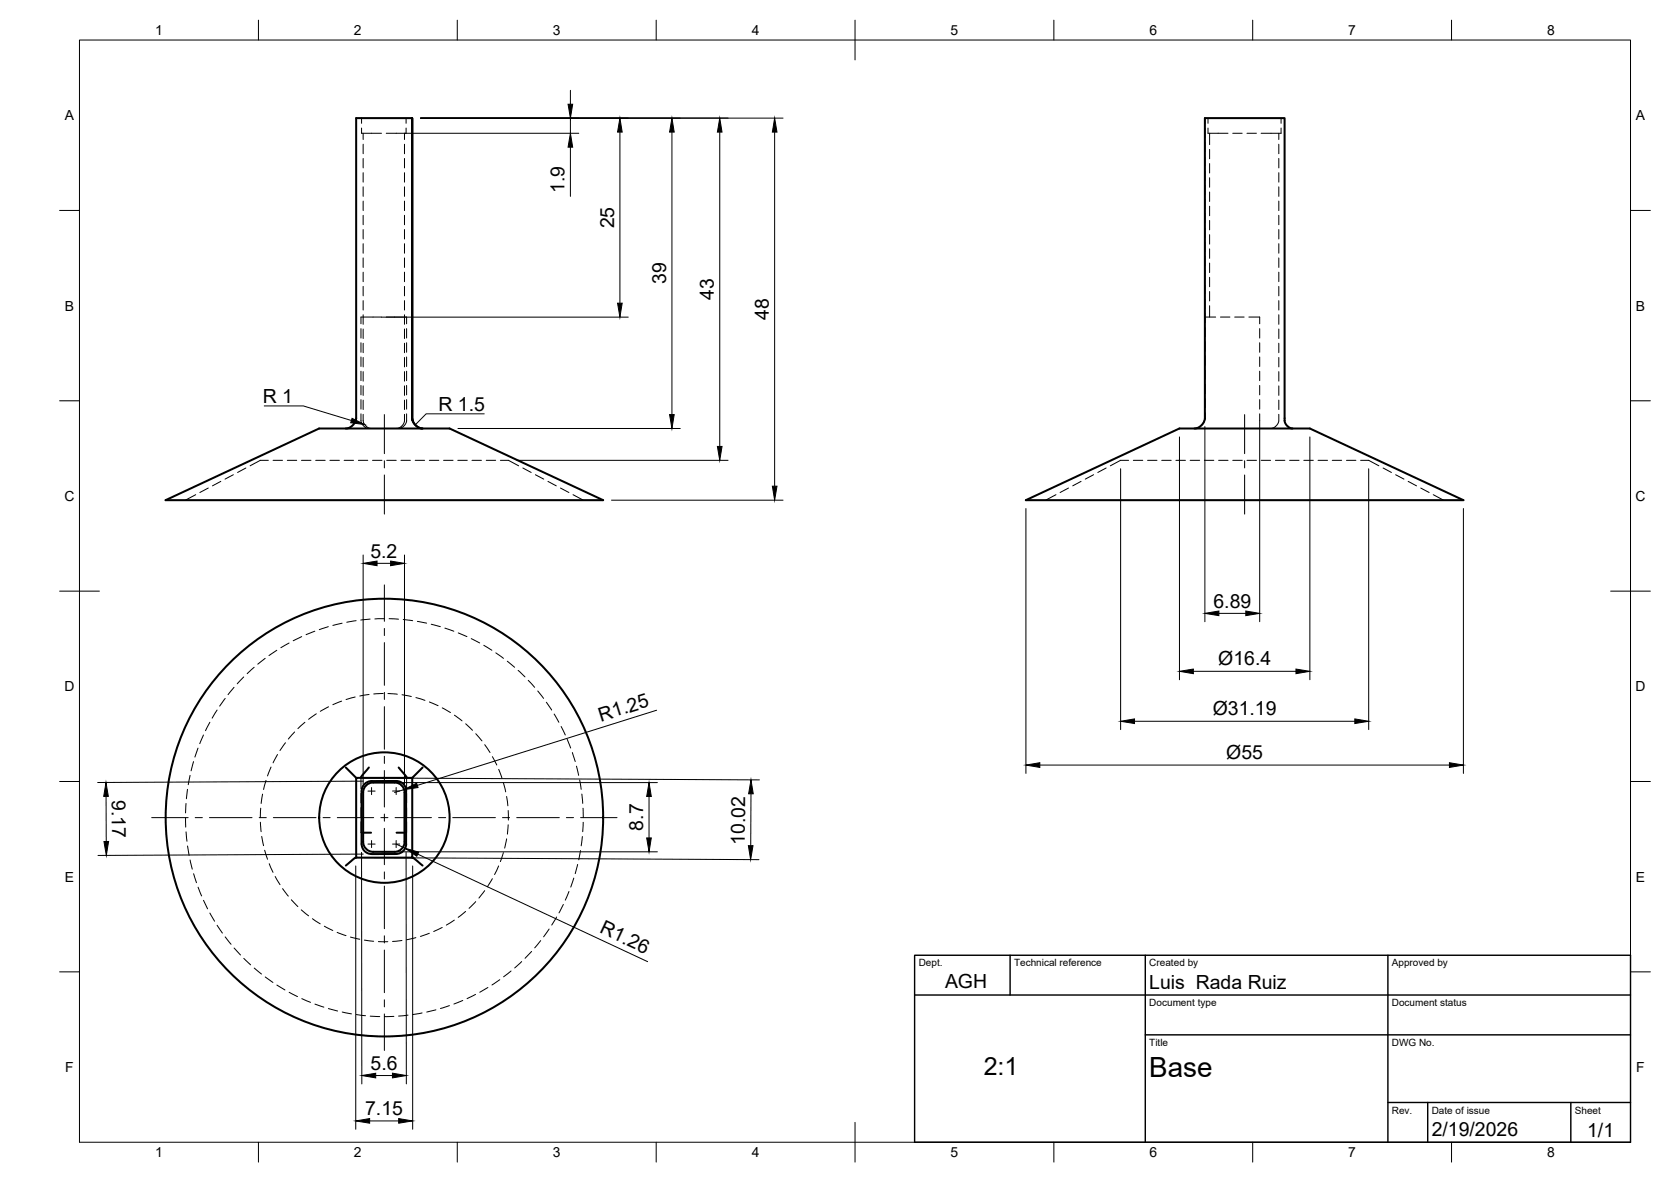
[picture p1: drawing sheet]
<svg xmlns="http://www.w3.org/2000/svg" width="420mm" height="297mm" viewBox="0 0 420 297" stroke-linecap="round" stroke-linejoin="round" font-family="sans-serif">
<!-- layer: Hidden -->
<g fill="none" stroke="#000" stroke-width=".25">
<path d="M90.9 32.2v1.3h5M90.9 29.7v1.3M91.3 33.5v1.6M91.3 36.2v2.4M91.3 39.8v2.4M101.7 33.5v1.6M101.7 36.2v2.4M101.7 39.8v2.4M102.1 32.2v1.3h-5M102.1 29.7v1.3M303 29.7v1.4M303 32.3v2.3"/>
<path d="M303 35.8v2.4M303 39.4v2.4M303.7 32.2v1.3h5.1M303.7 29.7v1.3M304.1 33.5v2.9M304.1 37.5v2.4M310 33.5h2.3M313.5 33.5h2.4M321.5 33.5v1.6M321.5 36.2v2.4M321.5 39.8v2.4M322.1 32.2v1.3h-5"/>
<path d="M322.1 29.7v1.3M91.3 43.4v2.4M91.3 47v2.3M91.3 50.5v2.4M91.3 54.1v2.4M91.3 57.7v2.4M101.7 43.4v2.4M101.7 47v2.3M101.7 50.5v2.4M101.7 54.1v2.4M101.7 57.7v2.4M303 43v2.4"/>
<path d="M303 46.6v2.3M303 50.1v2.4M303 53.7v2.4M303 57.3v2.4M304.1 41.1v2.4M304.1 44.7v2.4M304.1 48.2v2.4M304.1 51.8v2.4M304.1 55.4v2.4M304.1 59v2.3M321.5 43.4v2.4M321.5 47v2.3"/>
<path d="M321.5 50.5v2.4M321.5 54.1v2.4M321.5 57.7v2.4M91.3 61.2v2.4M91.3 64.8v2.4M91.3 68.4v2.4M91.3 72v2.3M91.3 75.6v2.3M91.3 79.1v2.4M95.9 79.7h-5.1v1.7M97.1 79.7h5.1v1.7M101.7 61.2v2.4"/>
<path d="M101.7 64.8v2.4M101.7 68.4v2.4M101.7 72v2.3M101.7 75.6v2.3M101.7 79.1v2.4M303 79.7h2.7M303 60.8v2.4M303 64.4v2.4M303 68v2.4M303 71.6v2.3M303 75.1v2.4M303 78.7v2.4"/>
<path d="M304.1 62.5v2.4M304.1 66.1v2.4M304.1 69.7v2.4M304.1 73.3v2.3M304.1 76.8v2.9M306.9 79.7h2.3M310.5 79.7h2.3M314 79.7h2.7v1.7M321.5 61.2v2.4M321.5 64.8v2.4M321.5 68.4v2.4M321.5 72v2.3"/>
<path d="M321.5 75.6v2.3M321.5 79.1v2.4M90.8 82.6v2.3M90.8 86.1v2.4M90.8 89.7v2.4M90.8 93.3v2.4M90.8 96.9v2.3M91.3 82.7v2.4M91.3 86.3v2.3M91.3 89.8v2.4M91.3 93.4v2.4M91.3 97v2.4"/>
<path d="M101.7 82.7v2.4M101.7 86.3v2.3M101.7 89.8v2.4M101.7 93.4v2.4M101.7 97v2.4M102.2 82.6v2.3M102.2 86.1v2.4M102.2 89.7v2.4M102.2 93.3v2.4M102.2 96.9v2.3M303 82.3v2.4M303 85.8v2.4"/>
<path d="M303 89.4v2.4M303 93v2.4M303 96.5v2.4M316.7 82.6v2.3M316.7 86.1v2.4M316.7 89.7v2.4M316.7 93.3v2.4M316.7 96.9v2.3M321.5 82.7v2.4M321.5 86.3v2.3M321.5 89.8v2.4M321.5 93.4v2.4"/>
<path d="M321.5 97v2.4M58.7 119.3l-2.1 1.1M61.8 117.6l-2.1 1.1M67.5 115.7h-2.1l-2.5 1.4M68.7 115.7h2.3M72.2 115.7h2.4M75.8 115.7h2.4M79.4 115.7h2.4M83 115.7h2.3M86.5 115.7h2.4M90.1 115.7h2.4M90.8 104v1.9l.2 .7 .8 .8 1 .3"/>
<path d="M90.8 100.4v2.4M91.3 104.1v1.7l.2 .7 .9 .9 .9 .3M91.3 100.5v2.4M93.7 115.7h2.4M97.2 115.7h2.4M100.8 115.7h2.4M101.7 104.1v1.8l-.2 .6-.9 .9-.9 .3M101.7 100.5v2.4M102.2 104v1.9l-.3 .7-.7 .8-1 .3M102.2 100.4v2.4M104.4 115.7h2.4M107.9 115.7h2.4"/>
<path d="M111.5 115.7h2.4M115.1 115.7h2.4M118.7 115.7h2.4M122.3 115.7h2.3M125.8 115.7h2l2.6 1.4M131.5 117.6l2.1 1.1M134.6 119.3l2.1 1.1M275 119.3l-2.1 1.1M278.1 117.6l-2.1 1.1M283.8 115.7h-2.1l-2.5 1.4M285 115.7h2.3M288.5 115.7h2.4"/>
<path d="M292.1 115.7h2.4M295.7 115.7h2.4M299.3 115.7h2.3M301.3 107.4l-.9 .3 .7-.2M302.2 106.7l.6-.9 .2-.7-.3 .9-.6 .9M302.8 115.7h2.4M303 103.7v1.4v-1.4M303 100.1v2.4M306.4 115.7h2.4M310 115.7h2.4M313.5 115.7h2.4M316.7 104v3.7"/>
<path d="M316.7 100.4v2.4M317.1 115.7h2.4M320.7 115.7h2.4M321.5 104.1v1.7l-.1 .6-.9 1-1 .3M321.5 100.5v2.4M324.3 115.7h2.3M327.8 115.7h2.4M331.4 115.7h2.4M335 115.7h2.4M338.6 115.7h2.3M342.1 115.7h2l2.6 1.4M347.8 117.6l2.1 1.1"/>
<path d="M350.9 119.3l2.1 1.1M49.2 124.3l-2.6 1.4M52.4 122.6l-2.2 1.2M55.5 121l-2.1 1.1M137.8 121l2.1 1.1M140.9 122.6l2.1 1.2M144.1 124.3l2.6 1.4M265.5 124.3l-2.6 1.4M268.7 122.6l-2.1 1.2M271.8 121l-2.1 1.1M354.1 121l2.1 1.1M357.2 122.6l2.1 1.2"/>
<path d="M360.4 124.3l2.6 1.4M75.9 160l-2.2 1M79.2 158.6l-2.2 .9M82.5 157.5l-2.2 .7M86 156.6l-2.3 .6M89.5 156l-2.3 .4M93.1 155.6l-2.4 .2M96.6 155.5h-2.3M97.8 155.5l2.4 .1M101.4 155.7l2.4 .3M104.9 156.2l2.4 .4M108.4 156.9l2.3 .6"/>
<path d="M111.9 157.8l2.2 .8M115.2 159.1l2.2 .9M54.6 178.4l-1.3 2.1M56.6 175.5l-1.4 1.9M58.8 172.7l-1.5 1.9M61.3 170.1l-1.7 1.7M63.9 167.7l-1.8 1.6M66.7 165.4l-1.9 1.5M69.6 163.4l-2 1.3M72.7 161.6l-2.1 1.2M79.5 179.4l-1.9 1.4M82.6 177.6l-2.1 1.2"/>
<path d="M85.9 176.2l-2.2 .9M89.3 175.2l-2.3 .6M92.8 174.5l-2.3 .4M96.4 174.3l-2.4 .1M97.5 174.3l2.4 .2M101.1 174.6l2.3 .4M104.6 175.3l2.2 .7M108 176.4l2.2 .9M111.2 177.9l2.1 1.2M114.3 179.7l1.9 1.5M118.5 160.5l2.1 1.1M121.6 162.2l2.1 1.2"/>
<path d="M124.7 164.1l1.9 1.3M127.6 166.2l1.8 1.5M130.3 168.5l1.7 1.6M132.8 171l1.6 1.7M135.2 173.6l1.5 1.9M137.4 176.5l1.3 1.9M139.3 179.4l1.2 2.1M47.1 198.4l-.2 2.3M47.8 194.8l-.5 2.4M48.7 191.4l-.7 2.3M49.8 188l-.8 2.3M51.2 184.7l-1 2.2"/>
<path d="M52.8 181.5l-1.1 2.1M66 199.6l-.3 2.3M66.9 196.1l-.6 2.3M68.2 192.8l-.9 2.2M69.8 189.6l-1.1 2.1M71.8 186.7l-1.4 1.9M74.1 183.9l-1.6 1.8M76.7 181.5l-1.8 1.6M90.8 195.5v2.7M90.8 199.4v2.4M102.2 195.5v2.7M102.2 199.4v2.4"/>
<path d="M117.1 181.9l1.7 1.6M119.6 184.4l1.6 1.8M121.9 187.1l1.3 2M123.8 190.1l1.1 2.1M125.4 193.3l.8 2.3M126.6 196.7l.5 2.3M141.1 182.6l1 2.1M142.6 185.8l.9 2.2M143.9 189.1l.7 2.3M144.9 192.5l.6 2.3M145.8 196l.3 2.4M146.3 199.5l.2 2.4"/>
<path d="M46.7 205.5v2.4M46.8 201.9l-.1 2.4M46.8 209l.2 2.4M47.1 212.6l.4 2.4M47.8 216.1l.5 2.3M48.7 219.6l.7 2.2M65.5 206.6l.2 2.4M65.6 203.1l-.2 2.4M65.8 210.2l.5 2.3M66.5 213.7l.8 2.2M67.7 217.1l.9 2.1M90.8 203v2.3"/>
<path d="M90.8 206.5v2.8h.5M102.2 203v2.3M102.2 206.5v2.8h-.5M125.4 217.6l-1 2.2M126.6 214.3l-.8 2.2M127.4 200.2l.3 2.3M127.4 210.8l-.5 2.3M127.8 203.7v2.4M127.8 207.3l-.2 2.3M145.2 217.2l-.6 2.3M146 213.7l-.5 2.4M146.4 210.2l-.3 2.4"/>
<path d="M146.6 203.1l.1 2.4M146.6 206.6l-.1 2.4M49.8 223l.9 2.2M51.2 226.3l1 2.1M52.8 229.5l1.2 2M54.6 232.5l1.3 2M56.6 235.4l1.5 1.9M58.9 238.2l1.6 1.8M69.2 220.3l1.2 2M71.1 223.3l1.4 1.9M73.3 226.1l1.6 1.7M75.8 228.6l1.8 1.6"/>
<path d="M78.5 230.9l2 1.3M81.6 232.8l2.1 1M84.8 234.3l2.2 .8M88.1 235.5l2.3 .5M91.6 236.2l2.4 .3M95.1 236.6l2.4 .1M101.1 236.4l-2.4 .2M104.6 235.6l-2.4 .6M107.9 234.5l-2.2 .8M111.2 233.1l-2.1 1M114.2 231.2l-2 1.3M117.1 229.1l-1.9 1.4"/>
<path d="M119.6 226.6l-1.7 1.7M121.9 223.8l-1.5 1.9M123.8 220.8l-1.2 2M133.7 239.1l-1.7 1.7M136 236.4l-1.5 1.8M138.1 233.5l-1.4 1.9M140 230.4l-1.3 2.1M141.6 227.3l-1.1 2.1M143.1 224l-1 2.2M144.3 220.7l-.8 2.2M61.3 240.8l1.7 1.7M63.9 243.3l1.8 1.5"/>
<path d="M66.7 245.5l1.9 1.4M69.6 247.6l2 1.2M72.7 249.4l2.1 1.1M75.9 251l2.2 .9M79.2 252.3l2.2 .8M82.6 253.5l2.3 .6M86 254.3l2.4 .5M89.6 255l2.3 .3M93.1 255.4l2.4 .1M99 255.4l-2.3 .1M102.6 255.1l-2.4 .2M106.1 254.6l-2.3 .4"/>
<path d="M109.6 253.8l-2.3 .5M113 252.7l-2.3 .7M116.4 251.4l-2.3 .9M119.6 249.9l-2.2 1.1M122.7 248.2l-2.1 1.2M125.7 246.2l-2 1.3M128.5 244l-1.9 1.5M131.2 241.6l-1.8 1.7"/>
</g>
<!-- layer: Visible -->
<g fill="none" stroke="#000" stroke-width=".51">
<path d="M103.7 29.7v75.4v-75.4h-14.1v75.5l-.4 1.1-.6 .7-1 .6-.6 .1M103.7 105.1l.1 .8 .7 1 .9 .6 .9 .2-1-.3-.7-.4-.8-1.1zM300.4 107.7l.8-.2 .9-.6 .6-.8 .3-.9v-75.5h20v76.2l.3 .8 .5 .5 1.2 .5M41.6 125.7l38.6-18h32.9l38.6 18zM257.9 125.7l38.6-18h32.9l38.6 18zM87 192.9l2.6 2.6M89.6 195.5h14.1v20h-14.1zM90.9 198.8v13.3M92.8 192.9l-1.8 2-.2 .6M93.8 196.7h5.4M93.8 196.6a2.51 2.51 0 0 0-2.5 2.6v12.4a2.51 2.51 0 0 0 2.5 2.5M99.2 196.6a2.48 2.48 0 0 1 2.5 2.6v12.4a2.51 2.51 0 0 1-2.5 2.5h-5.4"/>
<path d="M99.6 196.3h-6.2a2.51 2.51 0 0 0-2.5 2.5M99.6 196.3a2.51 2.51 0 0 1 2.5 2.5M100.2 192.9l1.8 2 .2 .6M102.1 198.8v13.3M106.3 192.9l-2.6 2.6M89.6 215.5l-.6 .3-2 1.7M90.9 212.1a2.51 2.51 0 0 0 2.5 2.5M91.3 209.3h2M99.7 209.3h2M102.1 212.1a2.51 2.51 0 0 1-2.5 2.5h-6.2M103.7 215.5l.5 .3 2.1 1.7"/>
<circle cx="96.7" cy="205.5" r="55"/>
<circle cx="96.7" cy="205.5" r="16.4"/>
</g>
<!-- layer: BORDER -->
<g fill="none" stroke="#000" stroke-width=".25">
<path d="M20 10.1h390v276.9h-390zM65 5.1v5M115 5.1v5M165 5.1v5M215 5.1v10M265 5.1v5M315 5.1v5M365 5.1v5M15 52.9h5M410 52.9h5M15 100.7h5M410 100.7h5"/>
<path d="M15 148.6h10M405 148.6h10M15 196.4h5M410 196.4h5M15 244.2h5M410 244.2h5M65 287v5M115 287v5M165 287v5M215 282.1v9.9M265 287v5M315 287v5"/>
<path d="M365 287v5"/>
</g>
<!-- layer: TITLEBLOCK -->
<path d="M230 240.1h180v46.9h-180zM230 250h180M254 240.1v9.9M288 240.1v46.9M349 240.1v46.9M288 260.1h122M349 277.1h61M359 277.1v9.9M395 277.1v9.9" fill="none" stroke="#000" stroke-width=".36"/>
<!-- layer: Smart Centers -->
<g fill="none" stroke="#000" stroke-width=".25">
<path d="M96.6 104.2v9.8M96.6 115.8v1.8M96.6 119.4v9.8M312.9 104.2v9.8M312.9 115.8v1.8M312.9 119.4v9.8M96.6 147v9.1M96.6 157.9v1.8M96.6 161.5v10.7M96.6 174v1.8M96.6 177.6v10.7M92.5 198.8h1.8"/>
<path d="M93.4 197.9v1.8M96.6 190.1v1.8M96.6 193.6v9.2M98.7 198.8h1.8M99.6 197.9v1.8M38.1 205.5h9.2M49.1 205.5h1.8M52.7 205.5h10.7M65.2 205.5h1.8M68.7 205.5h10.8M81.2 205.5h1.8M84.8 205.5h9.2"/>
<path d="M92.5 212.1h1.8M93.4 211.2v1.8M95.8 205.5h1.7M96.6 204.6v1.8M96.6 208.2v9.1M96.6 219.1v1.8M98.7 212.1h1.8M99.3 205.5h9.2M99.6 211.2v1.8M110.3 205.5h1.8M113.8 205.5h10.8M126.3 205.5h1.8"/>
<path d="M129.9 205.5h10.7M142.4 205.5h1.8M146 205.5h9.2M96.6 222.7v10.7M96.6 235.2v1.8M96.6 238.7v10.8M96.6 251.3v1.7M96.6 254.8v9.2"/>
</g>
<!-- layer: FD_Dimensions -->
<g fill="none" stroke="#000" stroke-width=".25">
<path d="M101.7 33.5h43.8M105.7 29.7h91.2M143.4 22.7v3.5M143.4 29.7v3.8M143.4 37v12.3M155.9 33.2v43M169 33.2v71M181 33.2v79M194.8 33.2v89M95.9 79.7h62.1M115.1 107.7h55.9M129.9 115.7h53.2"/>
<path d="M281.8 117.8v65.6M296.6 109.8v61M303 107.2v49M316.7 107.8v48.4M329.4 109.8v61M344.1 117.8v65.6M91.3 139.5v57.6M101.7 139.5v57.6M153.8 125.7h43.1M258 127.8v66.6M368 127.8v66.6M94.8 141.6h3.4"/>
<path d="M306.5 154.1h6.7M165.1 178.5l-60.2 18.9M300.1 168.7h25.8M91.3 196.3l-66.7 .3M91.7 195.5l99.2 .5M95.9 196.7h69.4M101.6 198.4l-2.4 .8M188.8 199.5v13M261.5 192.3h102.9M285.3 181.3h55.4M26.7 200.1v11.4M89.5 217.6v66.2"/>
<path d="M90.9 214.2l.1 58.2M91.3 214.6l-66.7 .4M91.5 215.5l99.3 .5M95.9 214.1h69.4M99.6 212.1l2.3 1.1M102.1 214.2l.1 58.2M103.8 217.6v66.2M105.1 214.7l57.7 27M163.2 200.2v10.4M94.5 270.3h4.2M92.9 281.7h7.3"/>
</g>
<g fill="#000" stroke="#000" stroke-width=".25">
<path d="M142.8 26.2h1.2l-.6 3.5zM143.4 33.5l.6 3.5h-1.2zM155.9 29.7l.5 3.5h-1.1zM169 29.7l.5 3.5h-1.1zM181 29.7l.5 3.5h-1.1zM194.8 29.7l.6 3.5h-1.2zM155.3 76.2h1.1l-.5 3.5zM168.4 104.2h1.1l-.5 3.5zM180.4 112.2h1.1l-.5 3.5zM194.2 122.2h1.2l-.6 3.5zM91.3 141.6l3.5-.6v1.2zM98.2 141l3.5 .6-3.5 .6z"/>
<path d="M303 154.1l3.5-.5v1.1zM313.2 153.6l3.5 .5-3.5 .6zM296.6 168.7l3.5-.6v1.2zM325.9 168.1l3.5 .6-3.5 .6zM101.6 198.4l3.2-1.6 .3 1.1zM188.8 196l.6 3.5h-1.2zM258 192.3l3.5-.6v1.2zM281.8 181.3l3.5-.6v1.1zM340.7 180.7l3.4 .6-3.4 .5zM364.4 191.7l3.6 .6-3.6 .6zM26.6 196.6l.6 3.5h-1.1zM26.1 211.5h1.2l-.6 3.5z"/>
<path d="M101.9 213.2l3.4 .9-.5 1.1zM163.2 196.7l.6 3.5h-1.2zM162.6 210.6h1.2l-.6 3.5zM188.2 212.5h1.1l-.6 3.5zM91 270.3l3.5-.6v1.2zM98.7 269.7l3.5 .6-3.5 .6zM89.5 281.7l3.4-.6v1.2zM100.2 281.1l3.6 .6-3.6 .6z"/>
</g>
<!-- layer: Leaders -->
<path d="M66.4 102h9.9l12 3.7M121.8 104h-14.7l-2.7 2.8" fill="none" stroke="#000" stroke-width=".25"/>
<path d="M88.5 105.1l3.2 1.6-3.5-.5z" fill="#000" stroke="#000" stroke-width=".25"/>
<text font-size="7" x="289" y="270.6">Base</text>
<text font-size="6.3" x="247.4" y="270.1">2:1</text>
<g font-size="4.9">
<text x="142" y="48.5" transform="rotate(-90 142 48.5)">1.9</text>
<text x="154.4" y="57.4" transform="rotate(-90 154.4 57.4)">25</text>
<text x="167.5" y="71.4" transform="rotate(-90 167.5 71.4)">39</text>
<text x="179.5" y="75.3" transform="rotate(-90 179.5 75.3)">43</text>
<text x="193.3" y="80.3" transform="rotate(-90 193.3 80.3)">48</text>
<text x="66.1" y="101.3">R 1</text>
<text x="110.3" y="103.3">R 1.5</text>
<text x="93.1" y="140.1">5.2</text>
<text x="305.1" y="152.7">6.89</text>
<text x="306.3" y="167.2">Ø16.4</text>
<text x="304.9" y="179.7">Ø31.19</text>
<text x="151.1" y="181.3" transform="rotate(-17 151.1 181.3)">R1.25</text>
<text x="308.3" y="190.7">Ø55</text>
<text x="28.1" y="201" transform="rotate(90 28.1 201)">9.17</text>
<text x="161.7" y="208.8" transform="rotate(-90 161.7 208.8)">8.7</text>
<text x="187.3" y="212.2" transform="rotate(-90 187.3 212.2)">10.02</text>
<text x="150.6" y="234.3" transform="rotate(25 150.6 234.3)">R1.26</text>
<text x="237.6" y="248.2">AGH</text>
<text x="289" y="248.5">Luis Rada Ruiz</text>
<text x="93.2" y="268.8">5.6</text>
<text x="91.8" y="280.2">7.15</text>
<text x="360" y="285.5">2/19/2026</text>
<text x="399.1" y="285.7">1/1</text>
</g>
<g font-size="3.5">
<text x="39" y="8.8">1</text>
<text x="89" y="8.8">2</text>
<text x="139" y="8.8">3</text>
<text x="189" y="8.8">4</text>
<text x="239" y="8.8">5</text>
<text x="289" y="8.8">6</text>
<text x="339" y="8.8">7</text>
<text x="389" y="8.8">8</text>
<text x="16.3" y="30.2">A</text>
<text x="411.3" y="30.2">A</text>
<text x="16.3" y="78">B</text>
<text x="411.3" y="78">B</text>
<text x="16.2" y="125.9">C</text>
<text x="411.2" y="125.9">C</text>
<text x="16.2" y="173.7">D</text>
<text x="411.2" y="173.7">D</text>
<text x="16.3" y="221.6">E</text>
<text x="411.3" y="221.6">E</text>
<text x="16.4" y="269.4">F</text>
<text x="411.4" y="269.4">F</text>
<text x="39" y="290.8">1</text>
<text x="89" y="290.8">2</text>
<text x="139" y="290.8">3</text>
<text x="189" y="290.8">4</text>
<text x="239" y="290.8">5</text>
<text x="289" y="290.8">6</text>
<text x="339" y="290.8">7</text>
<text x="389" y="290.8">8</text>
</g>
<g font-size="2.5">
<text x="231" y="242.9">Dept.</text>
<text x="255" y="242.9">Technical reference</text>
<text x="289" y="242.9">Created by</text>
<text x="350" y="242.9">Approved by</text>
<text x="289" y="252.8">Document type</text>
<text x="350" y="252.8">Document status</text>
<text x="289" y="262.9">Title</text>
<text x="350" y="262.9">DWG No.</text>
<text x="350" y="279.9">Rev.</text>
<text x="360" y="279.9">Date of issue</text>
<text x="396" y="279.9">Sheet</text>
</g>
</svg>
